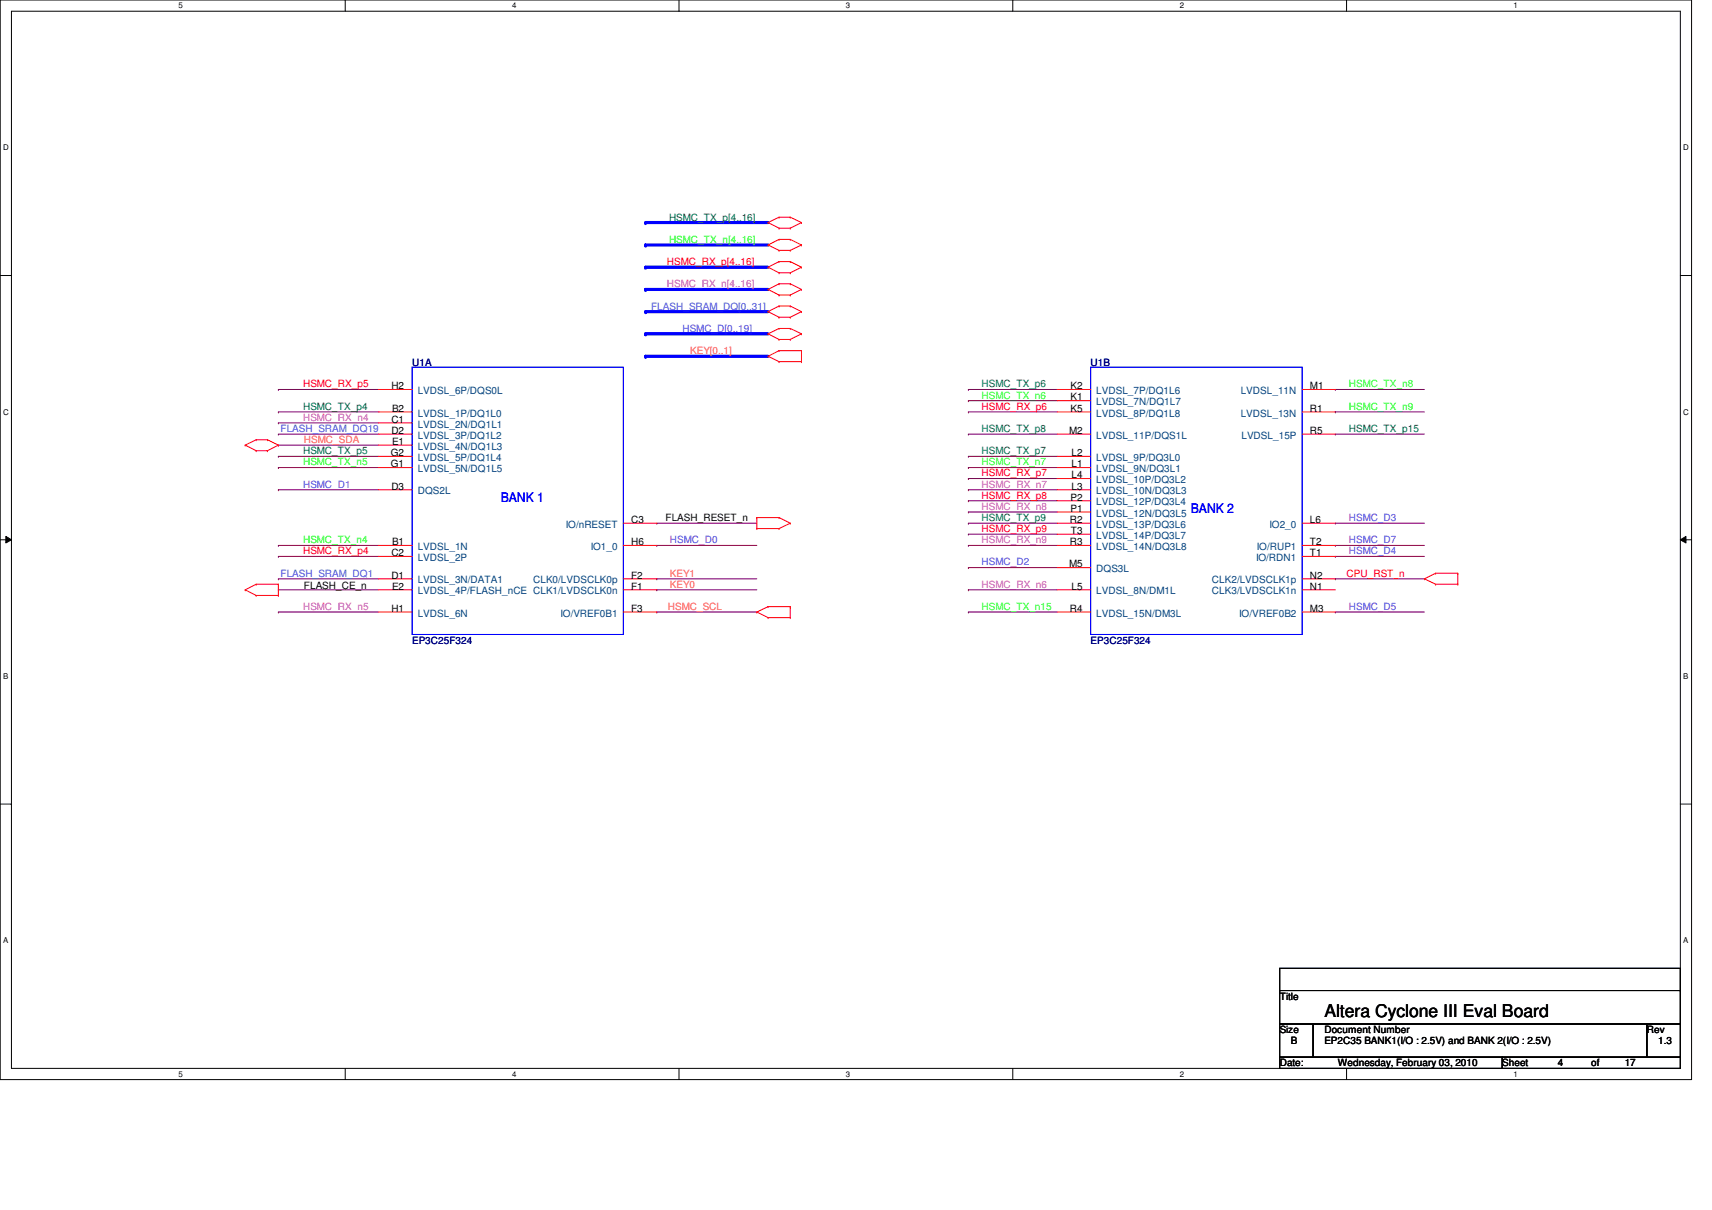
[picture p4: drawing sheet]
<svg xmlns="http://www.w3.org/2000/svg" width="297mm" height="210mm" viewBox="0 0 297 210" stroke-linecap="round" stroke-linejoin="round" font-family="sans-serif">
<path d="M0 0h293.5v187.3h-293.5zM2 1.9h289.5v183.4h-289.5z" fill="none" stroke="#000" stroke-width=".17"/>
<g fill="#fff">
<path d="M30.9 .2h.8v1.5h-.8z"/>
<path d="M30.9 185.5h.8v1.6h-.8z"/>
</g>
<path d="M59.9 0v1.9M59.9 185.3v2" fill="none" stroke="#000" stroke-width=".17"/>
<g fill="#fff">
<path d="M88.9 .2h.7v1.5h-.7z"/>
<path d="M88.9 185.5h.7v1.6h-.7z"/>
</g>
<path d="M117.8 0v1.9M117.8 185.3v2" fill="none" stroke="#000" stroke-width=".17"/>
<g fill="#fff">
<path d="M146.8 .2h.7v1.5h-.7z"/>
<path d="M146.8 185.5h.7v1.6h-.7z"/>
</g>
<path d="M175.7 0v1.9M175.7 185.3v2" fill="none" stroke="#000" stroke-width=".17"/>
<g fill="#fff">
<path d="M204.7 .2h.7v1.5h-.7z"/>
<path d="M204.7 185.5h.7v1.6h-.7z"/>
</g>
<path d="M233.6 0v1.9M233.6 185.3v2" fill="none" stroke="#000" stroke-width=".17"/>
<g fill="#fff">
<path d="M262.6 .2h.8v1.5h-.8z"/>
<path d="M262.6 185.5h.8v1.6h-.8z"/>
<path d="M.5 24.8h1v1.6h-1z"/>
<path d="M292.1 24.8h.9v1.6h-.9z"/>
<path d="M.5 70.7h1v1.5h-1z"/>
<path d="M292.1 70.7h.9v1.5h-.9z"/>
</g>
<path d="M0 47.8h2M291.5 47.8h2" fill="none" stroke="#000" stroke-width=".17"/>
<g fill="#fff">
<path d="M.5 116.5h.9v1.6h-.9z"/>
<path d="M292.1 116.5h.8v1.6h-.8z"/>
</g>
<path d="M0 93.6h2M1 93l1 .6-1 .6zM291.5 93.6l1-.6v1.2zM291.5 93.6h2" fill="none" stroke="#000" stroke-width=".17"/>
<path d="M1 93l1 .6-1 .6zM291.5 93.6l1-.6v1.2z" fill="#000"/>
<g fill="#fff">
<path d="M.5 162.4h.9v1.5h-.9z"/>
<path d="M292.1 162.4h.8v1.5h-.8z"/>
</g>
<path d="M0 139.5h2M291.5 139.5h2" fill="none" stroke="#000" stroke-width=".17"/>
<path d="M112 54.1h21.3" fill="none" stroke="#00f" stroke-width=".55"/>
<circle cx="112" cy="54.1" r=".28" fill="#00f"/>
<path d="M112 57.9h21.3" fill="none" stroke="#00f" stroke-width=".55"/>
<circle cx="112" cy="57.9" r=".28" fill="#00f"/>
<path d="M112 61.8h21.3" fill="none" stroke="#00f" stroke-width=".55"/>
<circle cx="112" cy="61.8" r=".28" fill="#00f"/>
<path d="M112 46.4h21.3" fill="none" stroke="#00f" stroke-width=".55"/>
<circle cx="112" cy="46.4" r=".28" fill="#00f"/>
<path d="M112 50.2h21.3" fill="none" stroke="#00f" stroke-width=".55"/>
<circle cx="112" cy="50.2" r=".28" fill="#00f"/>
<path d="M112 38.6h21.3" fill="none" stroke="#00f" stroke-width=".55"/>
<circle cx="112" cy="38.6" r=".28" fill="#00f"/>
<path d="M112 42.5h21.3" fill="none" stroke="#00f" stroke-width=".55"/>
<circle cx="112" cy="42.5" r=".28" fill="#00f"/>
<g fill="none" stroke="#7f003f" stroke-width=".17">
<path d="M48.3 67.6h.1M48.3 75.3h.1M48.3 73.4h.1M48.3 79.2h.1M48.3 71.5h.1M48.3 77.2h.1M48.3 67.6h17.4M48.3 75.3h17.4M48.3 73.4h17.4M48.3 79.2h17.4M48.3 71.5h17.4M48.3 77.2h17.4"/>
<path d="M168 75.3h.1M168 79.2h.1M168 71.5h.1M168 69.5h.1M168 67.6h.1M168 67.6h15.4M168 75.3h15.4M168 79.2h15.4M168 71.5h15.4M168 69.5h15.4M231.7 75.3h.1M231.7 71.5h.1"/>
<path d="M231.7 67.6h.1M231.7 67.6h15.4M231.7 75.3h15.4M231.7 71.5h15.4M48.3 81.1h.1M48.3 85h.1M48.3 96.5h.1M48.3 94.6h.1M48.3 81.1h17.4M48.3 85h17.4M48.3 94.6h17.4M48.3 96.5h17.4"/>
<path d="M114 90.8h.1M114 94.6h.1M114 94.6h17.3M114 90.8h17.3M168 94.6h.1M168 90.8h.1M168 83h.1M168 86.9h.1M168 92.7h.1M168 85h.1M168 88.8h.1M168 81.1h.1"/>
<path d="M168 98.5h.1M168 81.1h15.4M168 85h15.4M168 94.6h15.4M168 90.8h15.4M168 83h15.4M168 86.9h15.4M168 92.7h15.4M168 88.8h15.4M168 98.5h15.4M231.7 94.6h.1M231.7 90.8h.1"/>
<path d="M231.7 96.5h.1M231.7 94.6h15.4M231.7 90.8h15.4M231.7 96.5h15.4M48.3 106.2h.1M48.3 100.4h.1M48.3 102.3h.1M48.3 106.2h17.4M48.3 102.3h17.4M48.3 100.4h17.4M114 102.3h.1M114 100.4h.1"/>
<path d="M114 106.2h.1M114 106.2h17.3M114 102.3h17.3M114 100.4h17.3M168 106.2h.1M168 102.3h.1M168 106.2h15.4M168 102.3h15.4M231.7 106.2h.1M231.7 100.4h.1M231.7 106.2h15.4M231.7 100.4h15.4"/>
</g>
<g fill="none" stroke="#f00" stroke-width=".17">
<path d="M133.3 38.6h.1M133.3 38.6l1.9 1M135.2 37.7h.1M135.2 39.6h.1M135.2 37.7h1.9M135.2 37.7l-1.9 .9M135.2 39.6h1.9M137.1 37.7h.1M137.1 39.6h.1M137.1 37.7l2 .9M139.1 38.6h.1M139.1 38.6l-2 1"/>
<path d="M133.3 54.1h.1M133.3 57.9h.1M133.3 46.4h.1M133.3 50.2h.1M133.3 42.5h.1M133.3 54.1l1.9 .9M133.3 57.9l1.9 1M133.3 46.4l1.9 .9M133.3 50.2l1.9 1M133.3 42.5l1.9 .9M135.2 55h.1M135.2 53.1h.1"/>
<path d="M135.2 58.9h.1M135.2 57h.1M135.2 45.4h.1M135.2 47.3h.1M135.2 49.2h.1M135.2 51.2h.1M135.2 41.5h.1M135.2 43.4h.1M135.2 55h1.9M135.2 53.1h1.9M135.2 53.1l-1.9 1M135.2 58.9h1.9"/>
<path d="M135.2 57h1.9M135.2 57l-1.9 .9M135.2 45.4h1.9M135.2 45.4l-1.9 1M135.2 47.3h1.9M135.2 49.2h1.9M135.2 49.2l-1.9 1M135.2 51.2h1.9M135.2 41.5h1.9M135.2 41.5l-1.9 1M135.2 43.4h1.9M137.1 55h.1"/>
<path d="M137.1 53.1h.1M137.1 58.9h.1M137.1 57h.1M137.1 45.4h.1M137.1 47.3h.1M137.1 49.2h.1M137.1 51.2h.1M137.1 41.5h.1M137.1 43.4h.1M137.1 53.1l2 1M137.1 57l2 .9M137.1 45.4l2 1"/>
<path d="M137.1 49.2l2 1M137.1 41.5l2 1M139.1 54.1h.1M139.1 57.9h.1M139.1 46.4h.1M139.1 50.2h.1M139.1 42.5h.1M139.1 54.1l-2 .9M139.1 57.9l-2 1M139.1 46.4l-2 .9M139.1 50.2l-2 1M139.1 42.5l-2 .9"/>
<path d="M42.5 77.2h.1M42.5 77.2l1.9 1M44.4 76.3h.1M44.4 78.2h.1M44.4 76.3l-1.9 .9M44.4 76.3h2M44.4 78.2h2M46.4 76.3h.1M46.4 78.2h.1M46.4 76.3l1.9 .9M48.3 77.2h.1M48.3 77.2l-1.9 1"/>
<path d="M65.7 79.2h5.8M65.7 67.6h5.8M65.7 71.5h5.8M65.7 75.3h5.8M65.7 73.4h5.8M65.7 77.2h5.8M133.3 61.8h.1M133.3 61.8l1.9 .9M135.2 62.7h.1M135.2 60.8h.1M135.2 62.7h3.9M135.2 60.8h3.9"/>
<path d="M135.2 60.8l-1.9 1M139.1 62.7h.1M139.1 60.8h.1M139.1 60.8v1.9M183.4 79.2h5.8M183.4 67.6h5.8M183.4 69.5h5.8M183.4 71.5h5.8M183.4 75.3h5.8M225.9 67.6h5.8M225.9 71.5h5.8M225.9 75.3h5.8"/>
<path d="M65.7 81.1h5.8M65.7 85h5.8M65.7 94.6h5.8M65.7 96.5h5.8M108.2 90.8h5.8M108.2 94.6h5.8M131.3 89.8h.1M131.3 91.7h.1M131.3 89.8h3.9M131.3 89.8v1.9M131.3 91.7h3.9M135.2 89.8h.1"/>
<path d="M135.2 91.7h.1M135.2 89.8l1.9 1M137.1 90.8h.1M137.1 90.8l-1.9 .9M183.4 81.1h5.8M183.4 83h5.8M183.4 85h5.8M183.4 86.9h5.8M183.4 88.8h5.8M183.4 90.8h5.8M183.4 92.7h5.8M183.4 94.6h5.8"/>
<path d="M183.4 98.5h5.8M225.9 90.8h5.8M225.9 94.6h5.8M225.9 96.5h5.8M249.1 99.4h.1M249.1 99.4h3.8M249.1 99.4l-2 1M252.9 99.4h.1M252.9 99.4v1.9M42.5 102.3h.1M42.5 102.3l1.9 1M44.4 101.3h.1"/>
<path d="M44.4 103.3h.1M44.4 101.3l-1.9 1M44.4 101.3h3.9M44.4 103.3h3.9M48.3 101.3h.1M48.3 103.3h.1M48.3 101.3v2M65.7 102.3h5.8M65.7 106.2h5.8M65.7 100.4h5.8M108.2 102.3h5.8M108.2 106.2h5.8"/>
<path d="M108.2 100.4h5.8M131.3 106.2h.1M131.3 106.2l2 .9M133.3 107.1h.1M133.3 105.2h.1M133.3 107.1h3.8M133.3 105.2h3.8M133.3 105.2l-2 1M137.1 107.1h.1M137.1 105.2h.1M137.1 105.2v1.9M183.4 102.3h5.8"/>
<path d="M183.4 106.2h5.8M225.9 102.3h5.8M225.9 106.2h5.8M225.9 100.4h5.8M247.1 100.4h.1M247.1 100.4l2 .9M249.1 101.3h.1M249.1 101.3h3.8M252.9 101.3h.1"/>
</g>
<path d="M222 168h69.5v3.8h-69.5zM222 171.8h69.5v5.8h-69.5zM222 177.6h5.8v5.8h-5.8zM227.8 177.6h57.9v5.8h-57.9zM285.7 177.6h5.8v5.8h-5.8zM222 183.4h38.6v1.9h-38.6zM260.6 183.4h30.9v1.9h-30.9z" fill="none" stroke="#000" stroke-width=".17"/>
<path d="M71.5 63.7h36.7v46.4h-36.7zM189.2 63.7h36.7v46.4h-36.7z" fill="none" stroke="#00f" stroke-width=".17"/>
<text font-size="3" x="229.8" y="176.5">Altera Cyclone III Eval Board</text>
<g font-size="2.3" fill="#00f">
<text x="86.9" y="87">BANK 1</text>
<text x="206.6" y="88.9">BANK 2</text>
</g>
<g font-size="1.7" fill="#007f00">
<text x="116.1" y="38.3">HSMC_TX_p[4..16]</text>
<text x="52.6" y="71.1">HSMC_TX_p4</text>
<text x="170.3" y="67.2">HSMC_TX_p6</text>
<text x="170.3" y="74.9">HSMC_TX_p8</text>
<text x="234" y="74.9">HSMC_TX_p15</text>
<text x="52.6" y="78.8">HSMC_TX_p5</text>
<text x="170.3" y="78.8">HSMC_TX_p7</text>
<text x="170.3" y="90.4">HSMC_TX_p9</text>
</g>
<g font-size="1.7" fill="#f00">
<text x="115.7" y="46">HSMC_RX_p[4..16]</text>
<text x="52.6" y="67.2">HSMC_RX_p5</text>
<text x="170.3" y="71.1">HSMC_RX_p6</text>
<text x="170.3" y="82.6">HSMC_RX_p7</text>
<text x="170.3" y="86.5">HSMC_RX_p8</text>
<text x="170.3" y="92.3">HSMC_RX_p9</text>
<text x="52.6" y="96.1">HSMC_RX_p4</text>
<text x="233.6" y="100.1">CPU_RST_n</text>
</g>
<g font-size="1.7" fill="#0f0">
<text x="116.1" y="42.2">HSMC_TX_n[4..16]</text>
<text x="170.3" y="69.1">HSMC_TX_n6</text>
<text x="234" y="71.1">HSMC_TX_n9</text>
<text x="52.6" y="80.7">HSMC_TX_n5</text>
<text x="170.3" y="80.7">HSMC_TX_n7</text>
<text x="52.6" y="94.2">HSMC_TX_n4</text>
<text x="170.3" y="105.8">HSMC_TX_n15</text>
</g>
<g font-size="1.7" fill="#007fff">
<text x="113" y="53.8">FLASH_SRAM_DQ[0..31]</text>
<text x="48.7" y="74.9">FLASH_SRAM_DQ19</text>
<text x="48.7" y="100">FLASH_SRAM_DQ1</text>
</g>
<g font-size="1.7" fill="#f0f">
<text x="115.7" y="49.9">HSMC_RX_n[4..16]</text>
<text x="52.6" y="73">HSMC_RX_n4</text>
<text x="170.3" y="84.6">HSMC_RX_n7</text>
<text x="170.3" y="88.4">HSMC_RX_n8</text>
<text x="170.3" y="94.2">HSMC_RX_n9</text>
<text x="170.3" y="101.9">HSMC_RX_n6</text>
<text x="52.6" y="105.8">HSMC_RX_n5</text>
</g>
<g font-size="1.7" fill="#7f00ff">
<text x="118.4" y="57.6">HSMC_D[0..19]</text>
<text x="52.6" y="84.6">HSMC_D1</text>
<text x="116.2" y="94.2">HSMC_D0</text>
<text x="234" y="94.2">HSMC_D7</text>
<text x="234" y="90.4">HSMC_D3</text>
<text x="170.3" y="98.1">HSMC_D2</text>
<text x="234" y="96.1">HSMC_D4</text>
<text x="234" y="105.8">HSMC_D5</text>
</g>
<g font-size="1.7" fill="#00007f">
<text x="71.5" y="63.4">U1A</text>
<text x="189.2" y="63.4">U1B</text>
<text x="71.5" y="111.7">EP3C25F324</text>
<text x="189.2" y="111.7">EP3C25F324</text>
</g>
<g font-size="1.7" fill="#ff7f00">
<text x="119.8" y="61.5">KEY[0..1]</text>
<text x="52.7" y="76.9">HSMC_SDA</text>
<text x="116.2" y="101.9">KEY0</text>
<text x="116.2" y="100">KEY1</text>
<text x="115.9" y="105.9">HSMC_SCL</text>
</g>
<g font-size="1.7">
<text x="67.9" y="67.5">H2</text>
<text x="68" y="71.4">B2</text>
<text x="185.8" y="67.5">K2</text>
<text x="185.8" y="69.5">K1</text>
<text x="185.8" y="71.4">K5</text>
<text x="227.3" y="67.5">M1</text>
<text x="227.3" y="71.4">R1</text>
<text x="67.9" y="73.3">C1</text>
<text x="67.9" y="75.3">D2</text>
<text x="68" y="77.2">E1</text>
<text x="185.5" y="75.3">M2</text>
<text x="227.3" y="75.3">R5</text>
<text x="67.8" y="79.1">G2</text>
<text x="67.8" y="81.1">G1</text>
<text x="185.9" y="79.1">L2</text>
<text x="185.9" y="81.1">L1</text>
<text x="185.9" y="83">L4</text>
<text x="67.9" y="84.9">D3</text>
<text x="185.8" y="86.8">P2</text>
<text x="185.8" y="88.8">P1</text>
<text x="185.9" y="84.9">L3</text>
<text x="68" y="94.6">B1</text>
<text x="109.5" y="90.7">C3</text>
<text x="109.5" y="94.6">H6</text>
<text x="115.5" y="90.4">FLASH_RESET_n</text>
<text x="185.6" y="90.7">R2</text>
<text x="185.6" y="94.6">R3</text>
<text x="185.8" y="92.6">T3</text>
<text x="227.3" y="90.7">L6</text>
<text x="227.3" y="94.6">T2</text>
<text x="67.9" y="96.5">C2</text>
<text x="67.9" y="100.4">D1</text>
<text x="109.5" y="100.4">F2</text>
<text x="185.5" y="98.4">M5</text>
<text x="227.3" y="96.5">T1</text>
<text x="227.3" y="100.4">N2</text>
<text x="52.7" y="102.2">FLASH_CE_n</text>
<text x="67.9" y="106.1">H1</text>
<text x="68" y="102.3">E2</text>
<text x="109.5" y="102.3">F1</text>
<text x="109.5" y="106.1">F3</text>
<text x="185.6" y="106.1">R4</text>
<text x="185.9" y="102.3">L5</text>
<text x="227.3" y="102.3">N1</text>
<text x="227.3" y="106.1">M3</text>
<text x="222" y="173.4">Title</text>
<text x="222" y="179.2">Size</text>
<text x="229.8" y="179.2">Document Number</text>
<text x="285.7" y="179.2">Rev</text>
<text x="222" y="185">Date:</text>
<text x="224" y="181.1">B</text>
<text x="229.8" y="181.1">EP2C35 BANK1(I/O : 2.5V) and BANK 2(I/O : 2.5V)</text>
<text x="232.1" y="185">Wednesday, February 03, 2010</text>
<text x="260.6" y="185">Sheet</text>
<text x="270.3" y="185">4</text>
<text x="276.1" y="185">of</text>
<text x="281.9" y="185">17</text>
<text x="287.7" y="181.1">1.3</text>
</g>
<g font-size="1.7" fill="#003f7f">
<text x="72.5" y="68.4">LVDSL_6P/DQS0L</text>
<text x="190.2" y="68.4">LVDSL_7P/DQ1L6</text>
<text x="190.2" y="70.3">LVDSL_7N/DQ1L7</text>
<text x="215.3" y="68.4">LVDSL_11N</text>
<text x="72.5" y="72.3">LVDSL_1P/DQ1L0</text>
<text x="72.5" y="74.2">LVDSL_2N/DQ1L1</text>
<text x="72.5" y="76.1">LVDSL_3P/DQ1L2</text>
<text x="190.2" y="72.3">LVDSL_8P/DQ1L8</text>
<text x="190.2" y="76.1">LVDSL_11P/DQS1L</text>
<text x="215.3" y="72.3">LVDSL_13N</text>
<text x="215.4" y="76.1">LVDSL_15P</text>
<text x="72.5" y="78">LVDSL_4N/DQ1L3</text>
<text x="72.5" y="80">LVDSL_5P/DQ1L4</text>
<text x="72.5" y="81.9">LVDSL_5N/DQ1L5</text>
<text x="190.2" y="80">LVDSL_9P/DQ3L0</text>
<text x="190.2" y="81.9">LVDSL_9N/DQ3L1</text>
<text x="190.2" y="83.8">LVDSL_10P/DQ3L2</text>
<text x="72.5" y="85.8">DQS2L</text>
<text x="190.2" y="85.8">LVDSL_10N/DQ3L3</text>
<text x="190.2" y="87.7">LVDSL_12P/DQ3L4</text>
<text x="190.2" y="89.6">LVDSL_12N/DQ3L5</text>
<text x="72.5" y="95.4">LVDSL_1N</text>
<text x="98.2" y="91.6">IO/nRESET</text>
<text x="102.5" y="95.4">IO1_0</text>
<text x="190.2" y="91.6">LVDSL_13P/DQ3L6</text>
<text x="190.2" y="93.5">LVDSL_14P/DQ3L7</text>
<text x="190.2" y="95.4">LVDSL_14N/DQ3L8</text>
<text x="218.1" y="95.4">IO/RUP1</text>
<text x="220.3" y="91.6">IO2_0</text>
<text x="72.5" y="97.3">LVDSL_2P</text>
<text x="72.5" y="101.2">LVDSL_3N/DATA1</text>
<text x="92.5" y="101.2">CLK0/LVDSCLK0p</text>
<text x="190.2" y="99.3">DQS3L</text>
<text x="210.3" y="101.2">CLK2/LVDSCLK1p</text>
<text x="217.9" y="97.3">IO/RDN1</text>
<text x="72.5" y="107">LVDSL_6N</text>
<text x="72.5" y="103.1">LVDSL_4P/FLASH_nCE CLK1/LVDSCLK0n</text>
<text x="97.2" y="107">IO/VREF0B1</text>
<text x="190.2" y="103.1">LVDSL_8N/DM1L</text>
<text x="190.2" y="107">LVDSL_15N/DM3L</text>
<text x="210.3" y="103.1">CLK3/LVDSCLK1n</text>
<text x="215" y="107">IO/VREF0B2</text>
</g>
<text font-size="1.7" fill="#00ff3f" x="234" y="67.2">HSMC_TX_n8</text>
<g font-size="1.4">
<text x="30.9" y="1.4">5</text>
<text x="88.9" y="1.4">4</text>
<text x="146.8" y="1.4">3</text>
<text x="204.7" y="1.4">2</text>
<text x="262.6" y="1.4">1</text>
<text x=".5" y="26.1">D</text>
<text x="292.1" y="26.1">D</text>
<text x=".5" y="71.9">C</text>
<text x="292.1" y="71.9">C</text>
<text x=".5" y="117.8">B</text>
<text x="292.1" y="117.8">B</text>
<text x=".5" y="163.6">A</text>
<text x="292.1" y="163.6">A</text>
<text x="30.9" y="186.8">5</text>
<text x="88.9" y="186.8">4</text>
<text x="146.8" y="186.8">3</text>
<text x="204.7" y="186.8">2</text>
<text x="262.6" y="186.8">1</text>
</g>
</svg>
